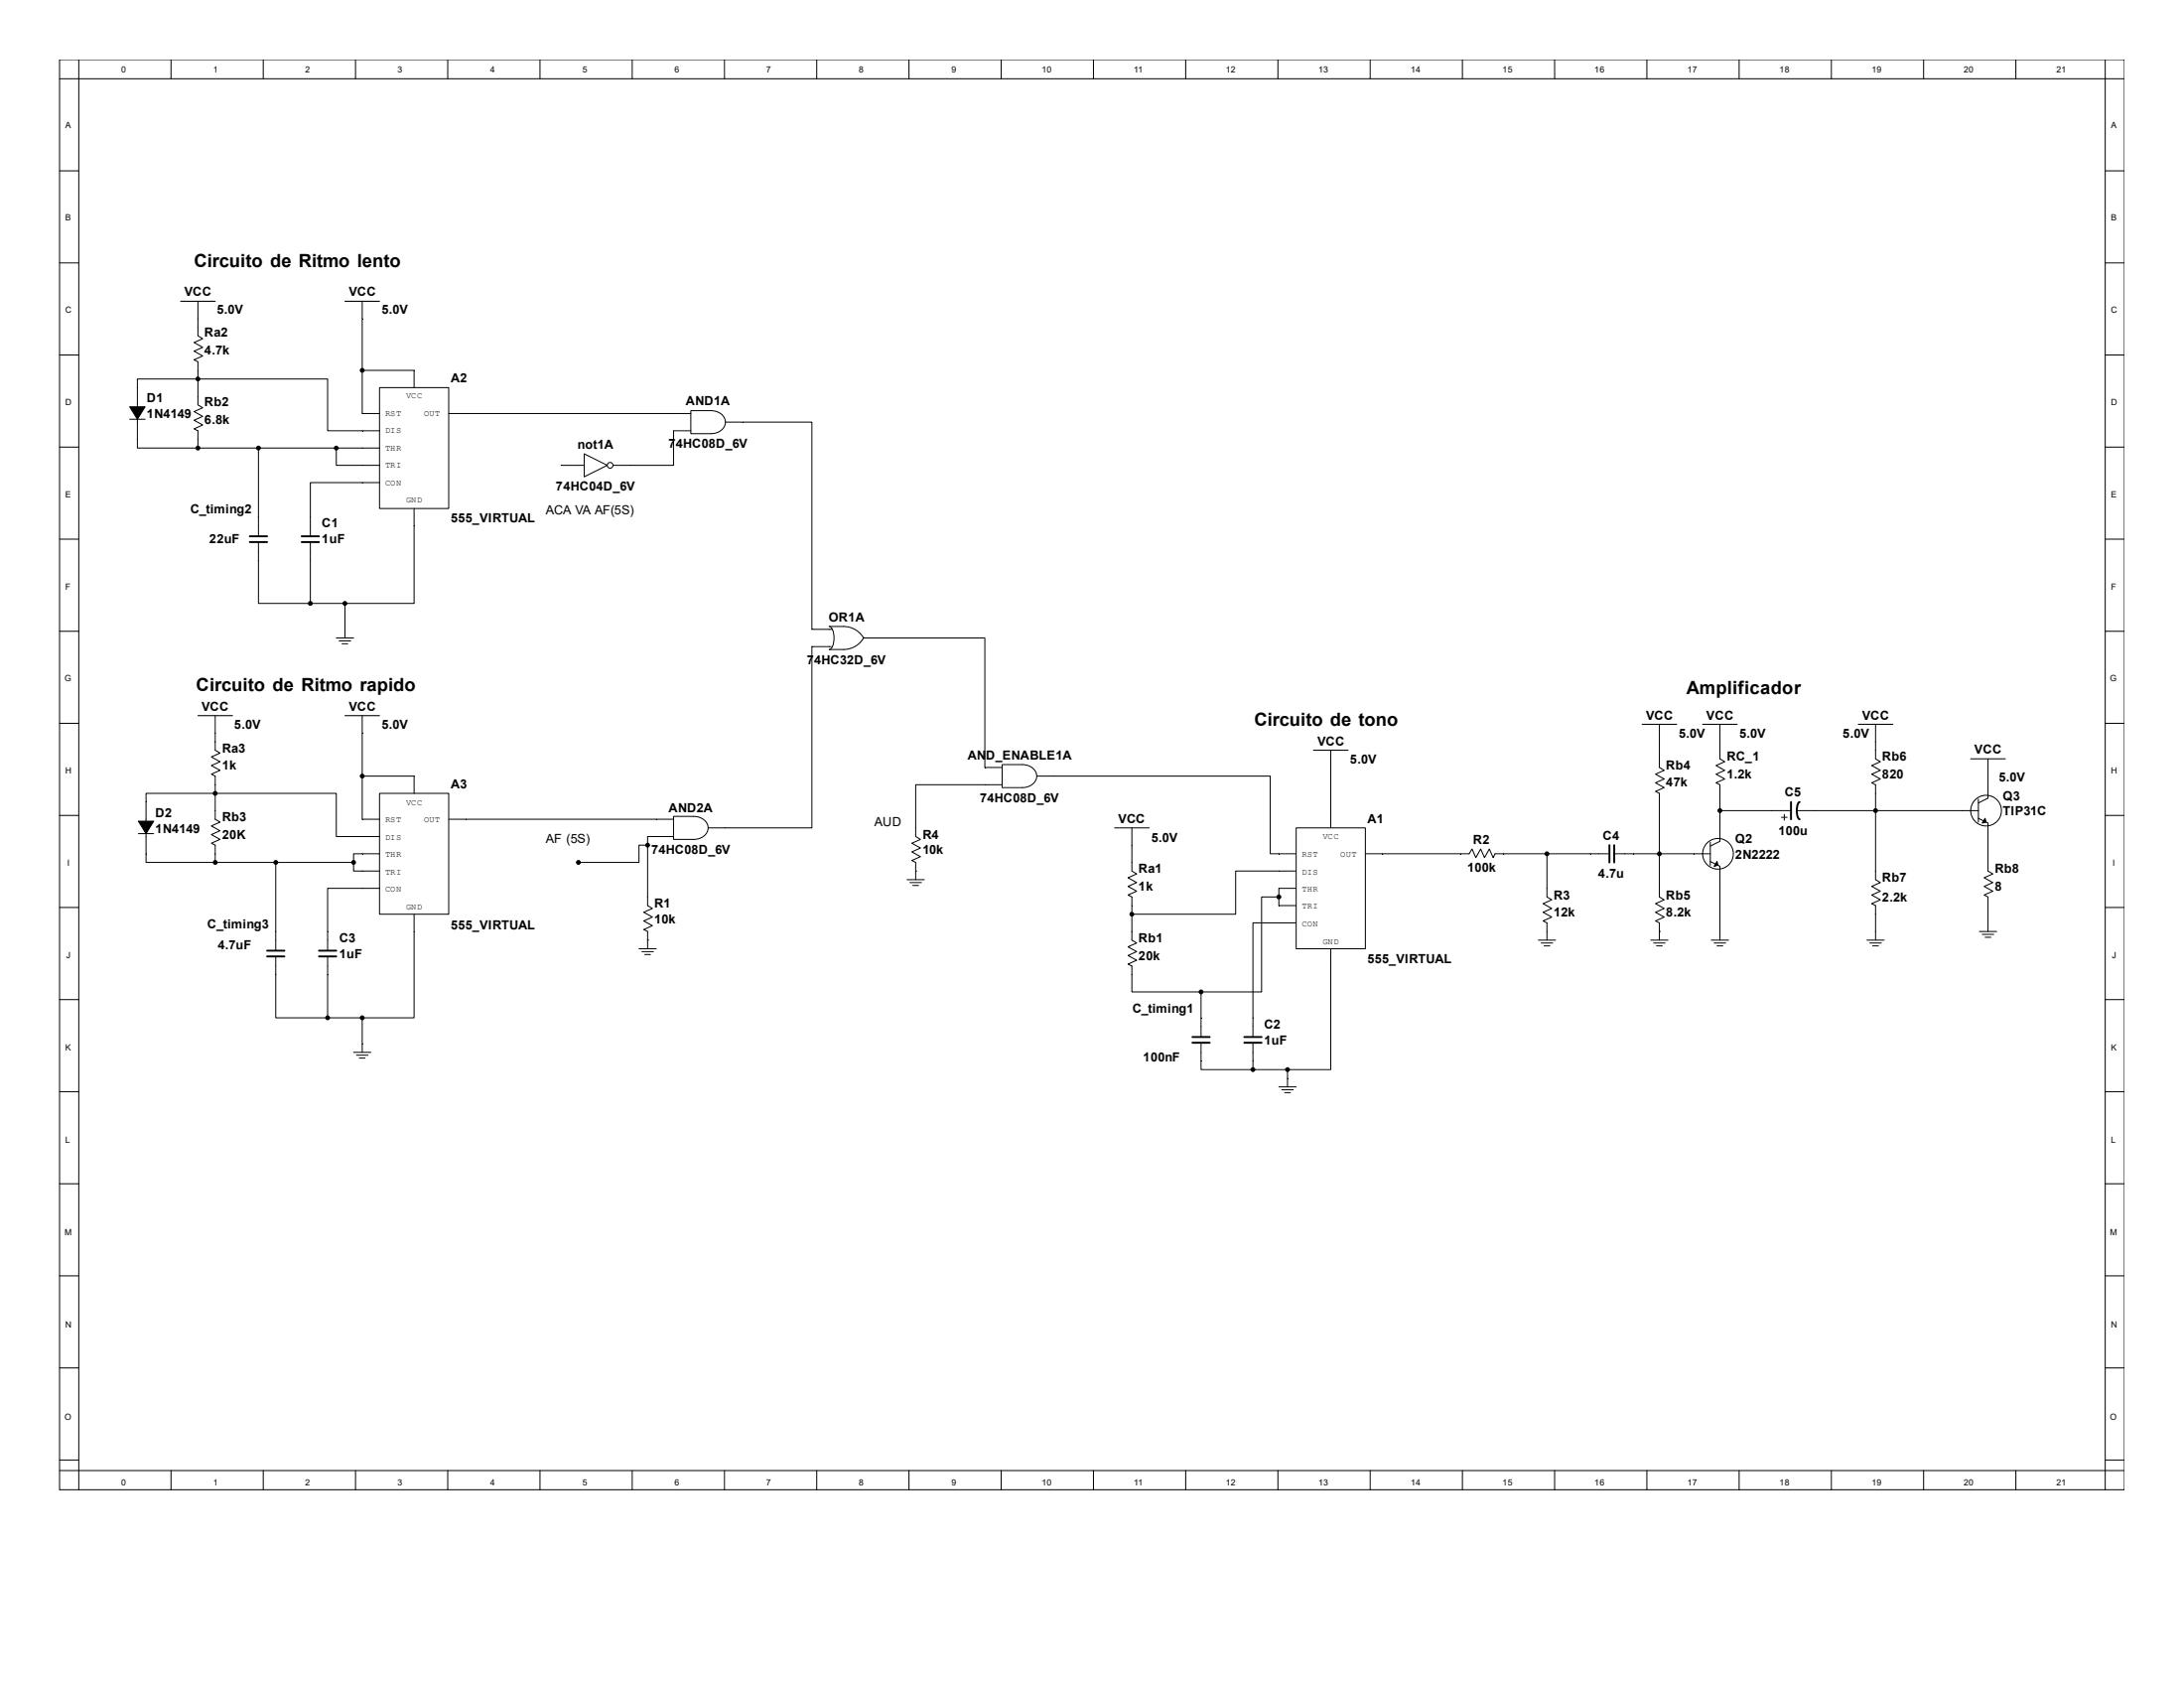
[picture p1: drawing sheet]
<svg xmlns="http://www.w3.org/2000/svg" width="279mm" height="216mm" viewBox="0 0 279 216" stroke-linecap="round" stroke-linejoin="round" font-family="sans-serif">
<g fill="none" stroke="#000" stroke-width=".13">
<path d="M7.6 7.6h264.2v182.9h-264.2zM7.6 10.1h264.2M10.1 7.6v182.9M21.9 7.6v2.5M33.7 7.6v2.5M45.5 7.6v2.5M57.3 7.6v2.5M69.1 7.6v2.5M80.9 7.6v2.5M92.7 7.6v2.5M104.5 7.6v2.5M116.3 7.6v2.5"/>
<path d="M128.1 7.6v2.5M139.9 7.6v2.5M151.7 7.6v2.5M163.5 7.6v2.5M175.3 7.6v2.5M187.1 7.6v2.5M198.9 7.6v2.5M210.7 7.6v2.5M222.5 7.6v2.5M234.3 7.6v2.5M246.1 7.6v2.5M257.9 7.6v2.5"/>
<path d="M269.3 7.6v182.9M7.6 21.9h2.5M7.6 33.6h2.5M23.1 38.5h4.4M25.3 38.5v4.5l.6 .3-1.1 .5 1.1 .6-1.1 .5 1.1 .6-1.1 .5 .5 .3v5.5l.6 .4-1.1 .4 1.1 .7-1.1 .5 1.1 .6-1.1 .5 .5 .2v2.2M44.1 38.5h4.5M46.3 38.5v14.4h2.3M269.3 21.9h2.5M269.3 33.6h2.5M7.6 45.4h2.5M7.6 57.2h2.5M16.6 53.6h2"/>
<path d="M25.3 57.3h23.3M33.1 57.3v11.3M43 57.3v2.2h5.6M46.3 47.4h6.7v2.2M48.6 49.6h8.8v15.4h-8.8zM48.6 55.1h-6.7v-6.6h-24.3v8.8h7.7M57.4 52.9h31M71.8 59.5h2.9M74.7 58l3 1.5-3 1.5zM88.4 52.5h2.6a1.6 1.6 0 0 1 1.7 1.9 1.79 1.79 0 0 1-1.7 1.1h-2.6zM88.4 55.1h-2.2v4.4h-7.8M92.8 54h11.1v26.5h2.5"/>
<path d="M269.3 45.4h2.5M269.3 57.2h2.5M7.6 69h2.5M33.1 69.3v7.9h6.6M39.7 69.3v7.9M39.7 77.2h4.4M44.1 77.2v4.4M48.6 61.7h-8.9v6.9M53 65v12.2h-8.9M269.3 69h2.5M7.6 80.7h2.5M7.6 92.5h2.5"/>
<path d="M25.3 91.5h4.4M27.5 91.5v4.5l.6 .3-1.1 .5 1.1 .6-1.1 .5 1.1 .6-1.1 .5 .5 .3v5.5l.6 .4-1.1 .4 1.1 .7-1.1 .4 1.1 .7-1.1 .5 .5 .2v2.2M43 81.6h2.2M43.4 82h1.5M43.8 82.3h.7M44.1 91.5h4.5M46.3 91.5v13.3h2.3M46.3 99.3h6.7v2.2M106.3 82.7h-2.4v23.2h-13.3M110.5 81.6h15.5v16.6h2.2M110.5 81.5a2.95 2.95 0 0 1-2.6 1.6h-1.8a1.01 1.01 0 0 0 .6-1 2.46 2.46 0 0 0-.4-1.9l-.2-.1a5.1 5.1 0 0 1 3.3 .4l.8 .7 .3 .4M128.2 97.8h2.6a1.6 1.6 0 0 1 1.8 1.9 1.79 1.79 0 0 1-1.8 1h-2.6z"/>
<path d="M132.6 99.3h29.9v9.9h3.3M168 96h4.5M170.2 96v9.9M210.1 92.6h4.4M212.3 92.6v5.6l.6 .3-1.1 .5 1.1 .6-1.1 .5 1.1 .6-1.1 .5 .5 .3v13.2l.6 .4-1.1 .5 1.1 .6-1.1 .5 1.1 .6-1.1 .5 .5 .2v2.2M217.8 92.6h4.4M220 92.6v4.5l.6 .3-1.1 .5 1.1 .6-1.1 .5 1.1 .6-1.1 .5 .5 .3v7.2l-1.2 .6M237.7 92.6h4.5M239.9 92.6v4.5l.7 .3-1.1 .5 1.1 .6-1.1 .5 1.1 .6-1.1 .5 .4 .3v12.1l.7 .4-1.1 .5 1.1 .6-1.1 .5 1.1 .6-1.1 .5 .4 .2v4.4M252.1 97.1h4.4M254.3 97.1v5l-1.2 .6M269.3 80.7h2.5"/>
<path d="M269.3 92.5h2.5M7.6 104.3h2.5M7.6 116.1h2.5M17.7 106.6h2M27.5 110.3h17.7M35.3 110.3v11.3M45.2 110.3v1.1h3.4M48.6 101.5h8.8v15.4h-8.8zM48.6 109.2h-3.4v1.1M48.6 113.6h-6.7v8M48.6 107h-5.6v-5.5h-24.3v8.8h8.8M53 116.9v13.3h-6.7"/>
<path d="M57.4 104.8h28.8M82.8 108.1v7.7l.7 .4-1.1 .5 1.1 .6-1.1 .5 1.1 .6-1.1 .5 .4 .2v2.2M82.8 108.1h-1.1v2.2h-7.7M86.2 104.4h2.5a1.6 1.6 0 0 1 1.8 1.9 1.79 1.79 0 0 1-1.8 1.1h-2.5zM86.2 107h-3.4v1.1M116 112.5h2.3M116.4 112.9h1.5M116.8 113.3h.7M117.1 111.4h.1M128.2 100.4h-11.1v6.6l.7 .4-1.1 .5 1.1 .6-1.1 .5 1.1 .6-1.1 .5 .4 .2v2.2M142.6 105.9h4.4M144.8 105.9v5.5l.6 .4-1.1 .5 1.1 .6-1.1 .5 1.1 .6-1.1 .5 .5 .2v5.5l.6 .4-1.1 .5 1.1 .6-1.1 .5 1.1 .6-1.1 .5 .5 .3v3.3h8.9"/>
<path d="M163.6 114.7h-2.2v12.2h-7.7M165.8 105.9h8.9v15.4h-8.9zM165.8 118h-5.5v14.6M165.8 111.4h-7.7v5.5h-13.3M165.8 113.6h-2.2v2.2h2.2M174.7 109.2h13.2l.4-.6 .5 1.1 .6-1.1 .5 1.1 .6-1.1 .5 1.1 .3-.5h14.5M197.9 109.2v5.5l.6 .4-1.1 .5 1.1 .6-1.1 .5 1.1 .6-1.1 .5 .5 .2v2.2M206.6 109.2h12.2M212.3 119.1h.1M218.8 110.2l1.2 .6v9.4M218.8 107.7v3M220 103.7h9.1"/>
<path d="M227.9 104.5h.7M228.3 104.2v.7M229.9 103.7h23.2M253.1 104.7l1.2 .6v6.1l.6 .4-1.1 .5 1.1 .6-1.1 .5 1.1 .6-1.1 .5 .5 .2v4.4M253.1 102.2v3M253.2 119.1h2.2M253.6 119.5h1.5M254 119.9h.7M269.3 104.3h2.5M269.3 116.1h2.5M7.6 127.9h2.5M7.6 139.6h2.5"/>
<path d="M35.3 122.3v7.9h6.6M41.9 122.3v7.9M41.9 130.2h4.4M45.2 134.6h2.2M45.6 135h1.5M46 135.3h.7M46.3 130.2v4.4M81.7 121.3h2.3M82.1 121.7h1.5M82.5 122.1h.7M82.8 120.2h.1M153.7 133.4v3.4h6.6"/>
<path d="M153.7 126.9v5.7M160.3 133.4v3.4M160.3 136.8h4.4M163.6 139h2.2M164 139.4h1.5M164.3 139.8h.8M164.7 136.8v2.2M170.2 121.3v15.5h-5.5M196.8 120.2h2.2M197.2 120.6h1.4M197.5 121h.8M211.2 120.2h2.2"/>
<path d="M211.5 120.6h1.5M211.9 121h.8M218.9 120.2h2.2M219.3 120.6h1.5M219.7 121h.7M238.8 120.2h2.2M239.2 120.6h1.5M239.6 121h.7M269.3 127.9h2.5M269.3 139.6h2.5M7.6 151.4h2.5M269.3 151.4h2.5"/>
<path d="M7.6 163.2h2.5M7.6 175h2.5M269.3 163.2h2.5M269.3 175h2.5M7.6 186.7h2.5M7.6 188.1h264.2M21.9 188.1v2.4M33.7 188.1v2.4M45.5 188.1v2.4M57.3 188.1v2.4M69.1 188.1v2.4M80.9 188.1v2.4"/>
<path d="M92.7 188.1v2.4M104.5 188.1v2.4M116.3 188.1v2.4M128.1 188.1v2.4M139.9 188.1v2.4M151.7 188.1v2.4M163.5 188.1v2.4M175.3 188.1v2.4M187.1 188.1v2.4M198.9 188.1v2.4M210.7 188.1v2.4M222.5 188.1v2.4"/>
<path d="M234.3 188.1v2.4M246.1 188.1v2.4M257.9 188.1v2.4M269.3 186.7h2.5"/>
<circle cx="78.1" cy="59.5" r=".37"/>
<circle cx="219.8" cy="109.2" r="1.96"/>
<circle cx="254.1" cy="103.7" r="1.96"/>
</g>
<g fill="none" stroke="#000" stroke-width=".25">
<path d="M32 68.6h2.2M32 69.3h2.2M38.6 68.6h2.2M38.6 69.3h2.2M205.9 108.1v2.2M206.5 108.1v2.2M229.1 102.6v2.2M230.2 102.6a1.13 1.13 0 0 0-.3 1.1 1.13 1.13 0 0 0 .3 1.1M34.2 121.6h2.2M34.2 122.3h2.2M40.8 121.6h2.2M40.8 122.3h2.2"/>
<path d="M152.5 132.6h2.3M152.5 133.4h2.3M159.2 132.6h2.2M159.2 133.4h2.2"/>
</g>
<g fill="#000" stroke="#000" stroke-width=".13">
<path d="M16.6 52h2l-1 1.6zM17.7 105h2l-1 1.6zM219.7 110.2l.1 .5-.5 .1zM254 104.7l.1 .5-.5 .1z"/>
<circle cx="25.3" cy="48.5" r=".25"/>
<circle cx="25.3" cy="57.3" r=".25"/>
<circle cx="33.1" cy="57.3" r=".25"/>
<circle cx="43" cy="57.3" r=".25"/>
<circle cx="46.3" cy="47.4" r=".25"/>
<circle cx="39.7" cy="77.2" r=".25"/>
<circle cx="44.1" cy="77.2" r=".25"/>
<circle cx="46.3" cy="99.3" r=".25"/>
<circle cx="27.5" cy="110.3" r=".25"/>
<circle cx="27.5" cy="101.5" r=".25"/>
<circle cx="35.3" cy="110.3" r=".25"/>
<circle cx="45.2" cy="110.3" r=".25"/>
<circle cx="74" cy="110.3" r=".25"/>
<circle cx="82.8" cy="108.1" r=".25"/>
<circle cx="144.8" cy="116.9" r=".25"/>
<circle cx="163.6" cy="114.7" r=".25"/>
<circle cx="197.9" cy="109.2" r=".25"/>
<circle cx="212.3" cy="109.2" r=".25"/>
<circle cx="220" cy="103.7" r=".25"/>
<circle cx="239.9" cy="103.7" r=".25"/>
<circle cx="41.9" cy="130.2" r=".25"/>
<circle cx="46.3" cy="130.2" r=".25"/>
<circle cx="153.7" cy="126.9" r=".25"/>
<circle cx="160.3" cy="136.8" r=".25"/>
<circle cx="164.7" cy="136.8" r=".25"/>
</g>
<g font-size="2.3">
<text x="24.8" y="34.2">Circuito de Ritmo lento</text>
<text x="25.1" y="88.4">Circuito de Ritmo rapido</text>
<text x="215.7" y="88.8">Amplificador</text>
<text x="160.4" y="92.8">Circuito de tono</text>
</g>
<g font-size="1.6">
<text x="23.6" y="37.8">VCC</text>
<text x="27.7" y="40.2">5.0V</text>
<text x="44.6" y="37.8">VCC</text>
<text x="48.8" y="40.2">5.0V</text>
<text x="26.2" y="43.1">Ra2</text>
<text x="26.2" y="45.3">4.7k</text>
<text x="18.8" y="51.5">D1</text>
<text x="18.8" y="53.4">1N4149</text>
<text x="26.2" y="51.9">Rb2</text>
<text x="57.7" y="48.9">A2</text>
<text x="87.8" y="51.8">AND1A</text>
<text x="26.2" y="54.2">6.8k</text>
<text x="73.9" y="57.4">not1A</text>
<text x="85.5" y="57.2">74HC08D_6V</text>
<text x="24.3" y="65.6">C_timing2</text>
<text x="69.8" y="65.8">ACA VA AF(5S)</text>
<text x="71.1" y="62.8">74HC04D_6V</text>
<text x="26.8" y="69.4">22uF</text>
<text x="41.2" y="67.4">C1</text>
<text x="41.2" y="69.4">1uF</text>
<text x="57.7" y="66.8">555_VIRTUAL</text>
<text x="106" y="79.5">OR1A</text>
<text x="103.2" y="85">74HC32D_6V</text>
<text x="25.8" y="90.9">VCC</text>
<text x="30" y="93.3">5.0V</text>
<text x="44.6" y="90.9">VCC</text>
<text x="48.8" y="93.3">5.0V</text>
<text x="168.5" y="95.3">VCC</text>
<text x="210.6" y="92">VCC</text>
<text x="214.8" y="94.4">5.0V</text>
<text x="218.3" y="92">VCC</text>
<text x="222.5" y="94.4">5.0V</text>
<text x="235.8" y="94.4">5.0V</text>
<text x="238.2" y="92">VCC</text>
<text x="28.4" y="96.2">Ra3</text>
<text x="28.4" y="98.4">1k</text>
<text x="57.7" y="100.9">A3</text>
<text x="123.8" y="97.2">AND_ENABLE1A</text>
<text x="172.7" y="97.7">5.0V</text>
<text x="213.1" y="98.4">Rb4</text>
<text x="213.1" y="100.6">47k</text>
<text x="220.9" y="97.3">RC_1</text>
<text x="220.9" y="99.5">1.2k</text>
<text x="228.3" y="101.9">C5</text>
<text x="240.8" y="97.3">Rb6</text>
<text x="240.8" y="99.5">820</text>
<text x="252.6" y="96.4">VCC</text>
<text x="255.7" y="99.9">5.0V</text>
<text x="19.9" y="104.6">D2</text>
<text x="19.9" y="106.5">1N4149</text>
<text x="28.4" y="105.1">Rb3</text>
<text x="28.4" y="107.3">20K</text>
<text x="69.8" y="107.9">AF (5S)</text>
<text x="85.6" y="103.8">AND2A</text>
<text x="111.8" y="105.7">AUD</text>
<text x="118" y="107.3">R4</text>
<text x="125.3" y="102.6">74HC08D_6V</text>
<text x="143.1" y="105.3">VCC</text>
<text x="147.3" y="107.7">5.0V</text>
<text x="174.9" y="105.3">A1</text>
<text x="188.5" y="108">R2</text>
<text x="205.1" y="107.4">C4</text>
<text x="222" y="107.9">Q2</text>
<text x="227.5" y="106.8">100u</text>
<text x="256.2" y="102.4">Q3</text>
<text x="256.2" y="104.3">TIP31C</text>
<text x="83.3" y="109.2">74HC08D_6V</text>
<text x="118" y="109.2">10k</text>
<text x="145.7" y="111.7">Ra1</text>
<text x="145.7" y="113.9">1k</text>
<text x="187.7" y="111.5">100k</text>
<text x="204.5" y="112.3">4.7u</text>
<text x="222" y="109.9">2N2222</text>
<text x="240.8" y="112.8">Rb7</text>
<text x="255.2" y="111.7">Rb8</text>
<text x="255.2" y="113.9">8</text>
<text x="26.5" y="118.7">C_timing3</text>
<text x="57.7" y="118.8">555_VIRTUAL</text>
<text x="83.7" y="116.1">R1</text>
<text x="83.7" y="118.1">10k</text>
<text x="198.8" y="115">R3</text>
<text x="198.8" y="117.2">12k</text>
<text x="213.1" y="115">Rb5</text>
<text x="213.1" y="117.2">8.2k</text>
<text x="240.8" y="115.4">2.2k</text>
<text x="27.9" y="121.4">4.7uF</text>
<text x="43.4" y="120.5">C3</text>
<text x="43.4" y="122.5">1uF</text>
<text x="145.7" y="120.5">Rb1</text>
<text x="145.7" y="122.8">20k</text>
<text x="174.9" y="123.2">555_VIRTUAL</text>
<text x="144.9" y="129.5">C_timing1</text>
<text x="161.7" y="131.6">C2</text>
<text x="146.3" y="135.8">100nF</text>
<text x="161.7" y="133.6">1uF</text>
</g>
<g font-size="1.1">
<text x="15.5" y="9.3">0</text>
<text x="27.3" y="9.3">1</text>
<text x="39.1" y="9.3">2</text>
<text x="50.8" y="9.3">3</text>
<text x="62.7" y="9.3">4</text>
<text x="74.5" y="9.3">5</text>
<text x="86.3" y="9.3">6</text>
<text x="98" y="9.3">7</text>
<text x="109.9" y="9.3">8</text>
<text x="121.7" y="9.3">9</text>
<text x="133.3" y="9.3">10</text>
<text x="145" y="9.3">11</text>
<text x="156.8" y="9.3">12</text>
<text x="168.7" y="9.3">13</text>
<text x="180.5" y="9.3">14</text>
<text x="192.2" y="9.3">15</text>
<text x="204" y="9.3">16</text>
<text x="215.9" y="9.3">17</text>
<text x="227.7" y="9.3">18</text>
<text x="239.4" y="9.3">19</text>
<text x="251.2" y="9.3">20</text>
<text x="263.1" y="9.3">21</text>
<text x="8.3" y="16.4">A</text>
<text x="270" y="16.4">A</text>
<text x="8.3" y="28.2">B</text>
<text x="270" y="28.2">B</text>
<text x="8.3" y="40">C</text>
<text x="270" y="40">C</text>
<text x="8.3" y="51.8">D</text>
<text x="49.3" y="53.2">RST</text>
<text x="51.9" y="51">VCC</text>
<text x="54.2" y="53.2">OUT</text>
<text x="270" y="51.8">D</text>
<text x="49.3" y="55.4">DIS</text>
<text x="49.3" y="57.6">THR</text>
<text x="49.3" y="59.9">TRI</text>
<text x="8.3" y="63.6">E</text>
<text x="49.3" y="62.1">CON</text>
<text x="51.9" y="64.3">GND</text>
<text x="270" y="63.6">E</text>
<text x="8.3" y="75.4">F</text>
<text x="270" y="75.4">F</text>
<text x="8.3" y="87.2">G</text>
<text x="269.9" y="87.2">G</text>
<text x="8.3" y="99">H</text>
<text x="270" y="99">H</text>
<text x="49.3" y="107.4">DIS</text>
<text x="49.3" y="105.2">RST</text>
<text x="51.9" y="103">VCC</text>
<text x="54.2" y="105.2">OUT</text>
<text x="169.2" y="107.4">VCC</text>
<text x="8.6" y="110.8">I</text>
<text x="49.3" y="109.6">THR</text>
<text x="49.3" y="111.8">TRI</text>
<text x="166.5" y="111.8">DIS</text>
<text x="166.5" y="109.6">RST</text>
<text x="171.5" y="109.6">OUT</text>
<text x="270.3" y="110.8">I</text>
<text x="49.3" y="114">CON</text>
<text x="51.9" y="116.3">GND</text>
<text x="166.5" y="114">THR</text>
<text x="166.5" y="118.5">CON</text>
<text x="166.5" y="116.2">TRI</text>
<text x="8.5" y="122.6">J</text>
<text x="169.2" y="120.7">GND</text>
<text x="270.2" y="122.6">J</text>
<text x="8.3" y="134.4">K</text>
<text x="270" y="134.4">K</text>
<text x="8.3" y="146.2">L</text>
<text x="270" y="146.2">L</text>
<text x="8.3" y="158">M</text>
<text x="269.9" y="158">M</text>
<text x="8.3" y="169.8">N</text>
<text x="270" y="169.8">N</text>
<text x="8.3" y="181.6">O</text>
<text x="269.9" y="181.6">O</text>
<text x="15.5" y="190">0</text>
<text x="27.3" y="190">1</text>
<text x="39.1" y="190">2</text>
<text x="50.8" y="190">3</text>
<text x="62.7" y="190">4</text>
<text x="74.5" y="190">5</text>
<text x="86.3" y="190">6</text>
<text x="98" y="190">7</text>
<text x="109.9" y="190">8</text>
<text x="121.7" y="190">9</text>
<text x="133.3" y="190">10</text>
<text x="145" y="190">11</text>
<text x="156.8" y="190">12</text>
<text x="168.7" y="190">13</text>
<text x="180.5" y="190">14</text>
<text x="192.2" y="190">15</text>
<text x="204" y="190">16</text>
<text x="215.9" y="190">17</text>
<text x="227.7" y="190">18</text>
<text x="239.4" y="190">19</text>
<text x="251.2" y="190">20</text>
<text x="263.1" y="190">21</text>
</g>
</svg>
